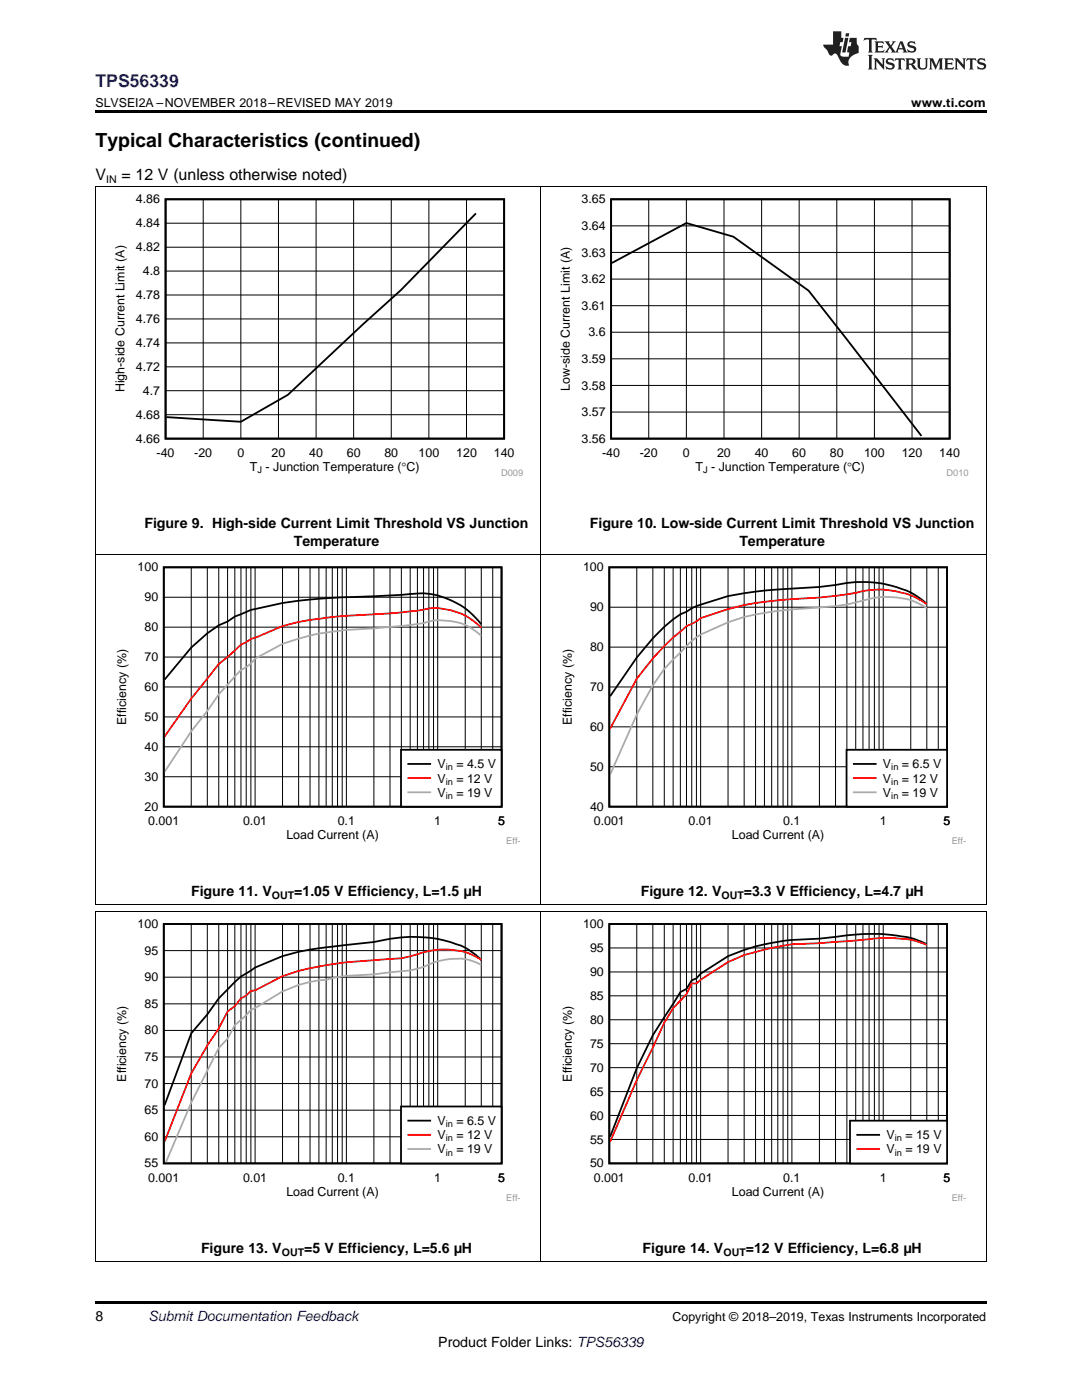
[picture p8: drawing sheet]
<svg xmlns="http://www.w3.org/2000/svg" width="216mm" height="279mm" viewBox="0 0 216 279" stroke-linecap="round" stroke-linejoin="round" font-family="sans-serif">
<path d="M19 259.7h177.8v.5h-177.8z" fill="#000"/>
<g fill="none" stroke="#000" stroke-width=".2">
<path d="M19.1 181.9v69.9M32.7 195h67.4M32.7 189.7h67.4M38.2 184.4v47.8M41.4 184.4v47.8M43.6 184.4v47.8M45.4 184.4v47.8M46.9 184.4v47.8M48.1 184.4v47.8M49.1 184.4v47.8M50.1 184.4v47.8M50.9 184.4v47.8"/>
<path d="M56.4 184.4v47.8M59.6 184.4v47.8M61.9 184.4v47.8M63.6 184.4v47.8M65.1 184.4v47.8M66.3 184.4v47.8M67.4 184.4v47.8M68.3 184.4v47.8M69.1 184.4v47.8M74.6 184.4v47.8M77.8 184.4v47.8M80.1 184.4v47.8"/>
<path d="M81.8 184.4v47.8M83.3 184.4v47.8M84.5 184.4v47.8M85.6 184.4v47.8M86.5 184.4v47.8M87.3 184.4v47.8M92.8 184.4v47.8M96 184.4v47.8M98.3 184.4v47.8M100.1 184.4v47.8M107.9 181.9v69.9M196.8 181.9v69.9"/>
<path d="M32.7 216.2h67.4M32.7 210.9h67.4M32.7 205.6h67.4M32.7 200.3h67.4M32.7 226.9h67.4M32.7 221.6h67.4M19 251.8h177.8"/>
</g>
<path d="M32.7 184.4h67.4v47.8h-67.4zM96 191.6a12.5 12.5 0 0 0-6-3.5 28.5 28.5 0 0 0-15.4-.1l-9.5 1.1a41.5 41.5 0 0 0-14.2 4l-.8 .6a13.1 13.1 0 0 0-4.7 3.8l-1.8 1.7-2.2 3.2-3.2 3.8-5.4 14.4" fill="none" stroke="#000" stroke-width=".36"/>
<path d="M96 191.6a12 12 0 0 0-7.2-2.1h-1.5l-2.8 .6a20.9 20.9 0 0 1-6.7 1.3l-8.7 .6a64 64 0 0 0-12.7 2.8l-5.5 2.9-.8 .1-1 .9-1 .6-1.2 1.5-1.5 1.1-1.8 3.3-2.2 3.5-3.2 5.5-5.4 13.6" fill="none" stroke="#f00" stroke-width=".36"/>
<path d="M96 192.6a9.9 9.9 0 0 0-7.2-1.1 13.2 13.2 0 0 0-4.3 1.5 20.8 20.8 0 0 1-6.7 1l-3.2 .5-5.5 .3-2.8 .4-1.2 .3a22.6 22.6 0 0 0-8.7 2.4l-5.5 3.3-.8 .3-1 1.1-2.2 2-1.5 2.7-1.8 1.8-5.4 11-5.1 11.9" fill="none" stroke="#aaa" stroke-width=".36"/>
<path d="M80 220.8h20.1v11.4h-20.1z" fill-rule="evenodd" fill="#fff"/>
<path d="M121.6 184.4h67.4v47.8h-67.4zM184.9 188.5a15 15 0 0 0-6-1.8 41 41 0 0 0-12.2 .3l-3.2 .3-5.5 .3a43.7 43.7 0 0 0-12.7 3.2l-5.5 3.5-.8 1-1 .3-1 1.8-1.2 .6-5.5 8.6-3.2 6.6-5.4 13.7M80 220.8h20.1v11.4h-20.1zM81.5 223.6h4.3" fill="none" stroke="#000" stroke-width=".36"/>
<path d="M184.9 188.6a15 15 0 0 0-6-1.3l-3.5-.1-11.9 1-5.5 .3-4 .7-5.5 1.4-3.2 1.4-5.5 3.5-.8 .8-1-.1-1 2.2-2.7 2.8-1.8 2.9-5.4 11.4-5.4 12.4M81.5 226.5h4.3" fill="none" stroke="#f00" stroke-width=".36"/>
<path d="M81.5 229.3h4.3" fill="none" stroke="#aaa" stroke-width=".36"/>
<g fill="none" stroke="#000" stroke-width=".2">
<path d="M121.6 198.7h67.4M121.6 194h67.4M121.6 189.2h67.4M127.1 184.4v47.8M130.3 184.4v47.8M132.5 184.4v47.8M134.3 184.4v47.8M135.8 184.4v47.8M137 184.4v47.8M138 184.4v47.8M139 184.4v47.8M139.8 184.4v47.8"/>
<path d="M145.3 184.4v47.8M148.5 184.4v47.8M150.8 184.4v47.8M152.5 184.4v47.8M154 184.4v47.8M155.2 184.4v47.8M156.3 184.4v47.8M157.2 184.4v47.8M158 184.4v47.8M163.5 184.4v47.8M166.7 184.4v47.8M169 184.4v47.8"/>
<path d="M170.7 184.4v47.8M172.2 184.4v47.8M173.4 184.4v47.8M174.5 184.4v47.8M175.4 184.4v47.8M176.2 184.4v47.8M181.7 184.4v47.8M184.9 184.4v47.8M187.2 184.4v47.8M189 184.4v47.8M121.6 217.9h67.4M121.6 213.1h67.4"/>
<path d="M121.6 208.3h67.4M121.6 203.5h67.4M121.6 227.4h67.4M121.6 222.6h67.4"/>
</g>
<path d="M169.6 223.7h19.4v8.5h-19.4z" fill-rule="evenodd" fill="#fff"/>
<path d="M32.7 113.2h67.4v47.8h-67.4zM96 124.6a15.7 15.7 0 0 0-14.2-6l-12.7 .6a109.6 109.6 0 0 0-12.7 1.1l-6.3 1.4-3.2 1.3-1.5 1-1.8 .8-2.2 1.6-3.2 2.8-5.4 6.4M169.6 223.7h19.4v8.5h-19.4zM171.1 226.5h4.3" fill="none" stroke="#000" stroke-width=".36"/>
<path d="M96 125.3a13.1 13.1 0 0 0-12.7-3.4l-5.5 .5-8.7 .5a71.9 71.9 0 0 0-12.7 2l-5.5 2.4-.8 .2-1 .7-1 .4-2.7 2.5-1.8 1.4-5.4 6.9-5.4 7.6M171.1 229.3h4.3" fill="none" stroke="#f00" stroke-width=".36"/>
<g fill="none" stroke="#000" stroke-width=".2">
<path d="M19.1 110.7v69.9M32.7 119.2h67.4M38.2 113.2v47.8M41.4 113.2v47.8M43.6 113.2v47.8M45.4 113.2v47.8M46.9 113.2v47.8M48.1 113.2v47.8M49.1 113.2v47.8M50.1 113.2v47.8M50.9 113.2v47.8M56.4 113.2v47.8"/>
<path d="M59.6 113.2v47.8M61.9 113.2v47.8M63.6 113.2v47.8M65.1 113.2v47.8M66.3 113.2v47.8M67.4 113.2v47.8M68.3 113.2v47.8M69.1 113.2v47.8M74.6 113.2v47.8M77.8 113.2v47.8M80.1 113.2v47.8M81.8 113.2v47.8"/>
<path d="M83.3 113.2v47.8M84.5 113.2v47.8M85.6 113.2v47.8M86.5 113.2v47.8M87.3 113.2v47.8M92.8 113.2v47.8M96 113.2v47.8M98.3 113.2v47.8M100.1 113.2v47.8M107.9 110.7v69.9M196.8 110.7v69.9M32.7 137.1h67.4"/>
<path d="M32.7 131.1h67.4M32.7 125.2h67.4M32.7 155h67.4M32.7 149h67.4M32.7 143.1h67.4M19 181.8h177.8M19 180.6h177.8"/>
</g>
<path d="M96 126.9a10.6 10.6 0 0 0-7.2-3 8.5 8.5 0 0 0-4.3 .5l-4.4 .5-11 .8a55.5 55.5 0 0 0-12.7 2.8l-5.5 2.9-.8 1-1 .8-1 .5-1.2 1.3-3.3 3.6-2.2 3.3-3.2 4.1-5.4 8" fill="none" stroke="#aaa" stroke-width=".36"/>
<path d="M80 149.6h20.1v11.4h-20.1z" fill-rule="evenodd" fill="#fff"/>
<path d="M121.6 113.2h67.4v47.8h-67.4zM184.9 120.5a14.7 14.7 0 0 0-7.2-3.7 23.4 23.4 0 0 0-11-.1l-3.2 .4-5.5 .4a85.1 85.1 0 0 0-12.7 1.5l-6.3 2-2 1.1a18.4 18.4 0 0 0-6.7 5.3l-3.2 3.8-5.4 7.8M80 149.6h20.1v11.4h-20.1zM81.5 152.5h4.3" fill="none" stroke="#000" stroke-width=".36"/>
<path d="M184.9 120.6a17 17 0 0 0-14.2-2.3 112.6 112.6 0 0 1-14.4 1.4l-2.3 .2a50.7 50.7 0 0 0-14.2 3.5l-.8 .6-2 1a51.6 51.6 0 0 0-9.9 10.4l-5.4 10M81.5 155.3h4.3" fill="none" stroke="#f00" stroke-width=".36"/>
<path d="M184.9 121.4a12.7 12.7 0 0 0-7.2-2.2 18.6 18.6 0 0 0-7 1l-1.7 .5-2.3 .3-8.7 .6a53.3 53.3 0 0 0-12.7 2.6l-5.5 2.4a14.9 14.9 0 0 0-4 3.7l-3.3 3.2-2.2 3.3-3.2 5.8-5.4 12M81.5 158.1h4.3" fill="none" stroke="#aaa" stroke-width=".36"/>
<g fill="none" stroke="#000" stroke-width=".2">
<path d="M127.1 113.2v47.8M130.3 113.2v47.8M132.5 113.2v47.8M134.3 113.2v47.8M135.8 113.2v47.8M137 113.2v47.8M138 113.2v47.8M139 113.2v47.8M139.8 113.2v47.8M145.3 113.2v47.8M148.5 113.2v47.8M150.8 113.2v47.8"/>
<path d="M152.5 113.2v47.8M154 113.2v47.8M155.2 113.2v47.8M156.3 113.2v47.8M157.2 113.2v47.8M158 113.2v47.8M163.5 113.2v47.8M166.7 113.2v47.8M169 113.2v47.8M170.7 113.2v47.8M172.2 113.2v47.8M173.4 113.2v47.8"/>
<path d="M174.5 113.2v47.8M175.4 113.2v47.8M176.2 113.2v47.8M181.7 113.2v47.8M184.9 113.2v47.8M187.2 113.2v47.8M189 113.2v47.8M121.6 137.1h67.4M121.6 129.1h67.4M121.6 121.2h67.4M121.6 153h67.4M121.6 145.1h67.4"/>
</g>
<path d="M168.9 149.6h20.1v11.4h-20.1z" fill-rule="evenodd" fill="#fff"/>
<path d="M168.9 149.6h20.1v11.4h-20.1zM170.4 152.5h4.3" fill="none" stroke="#000" stroke-width=".36"/>
<path d="M170.4 155.3h4.3" fill="none" stroke="#f00" stroke-width=".36"/>
<path d="M170.4 158.1h4.3" fill="none" stroke="#aaa" stroke-width=".36"/>
<g fill="none" stroke="#000" stroke-width=".2">
<path d="M19 37.2h177.8M19.1 37.3v73.4M40.5 39.8v47.7M48.1 39.8v47.7M55.6 39.8v47.7M63.1 39.8v47.7M70.6 39.8v47.7M78.1 39.8v47.7M85.6 39.8v47.7M93.1 39.8v47.7M107.9 37.3v73.4M129.4 39.8v47.7"/>
<path d="M137 39.8v47.7M144.5 39.8v47.7M152 39.8v47.7M159.5 39.8v47.7M167 39.8v47.7M174.5 39.8v47.7M182 39.8v47.7M196.8 37.3v73.4M33 58.9h67.6M33 54.1h67.6M33 49.3h67.6M33 44.5h67.6"/>
<path d="M121.9 55.7h67.6M121.9 50.4h67.6M121.9 45.1h67.6M33 78h67.6M33 73.2h67.6M33 68.4h67.6M33 63.7h67.6M121.9 76.9h67.6M121.9 71.6h67.6M121.9 66.3h67.6M121.9 61h67.6M33 82.8h67.6"/>
<path d="M121.9 82.2h67.6M19 110.6h177.8"/>
</g>
<path d="M33 39.8h67.6v47.7h-67.6zM121.9 39.8h67.6v47.7h-67.6zM95 42.6l-15 15.3-7.6 6.8-15 14.1-9.3 5.4-14.9-1M122.1 52.5l14.9-8 9.3 2.7 15 10.8 22.6 29" fill="none" stroke="#000" stroke-width=".37"/>
<path d="M19 22h177.8v.5h-177.8z" fill="#000"/>
<g fill="#231f20">
<path d="M172.5 7.6l-.1 .5 .4-.2h.6v.1v2.1l-.2 .4h.9l-.2-.4v-2.1l.1-.1h.5l.5 .2-.2-.5zM174.5 8.3l.2 .3v1.5l-.2 .4h1.8l.2-.6a1.04 1.04 0 0 1-1.3 .2v-.7h.6l.3 .2v-.6l-.3 .2h-.6v-.6l.8-.1 .4 .3-.2-.5zM176.5 8.3l.9 1.1-.9 1.1h.8l-.2-.2 .4-.7 .5 .7-.2 .2h1.5l-.2-.2 .2-.4h.9l.1 .4-.2 .2h1l-.3-.3-.7-1.9h-.5l-.9 2-.8-1 .9-1h-.8l.1 .3-.4 .5-.3-.6 .1-.2zM179.7 8.6l.4 1h-.7zM181.3 8.4a.63 .63 0 0 0-.2 .7 .63 .63 0 0 0 .6 .4l.6 .2 .1 .2a.75 .75 0 0 1-.7 .4 .75 .75 0 0 1-.6-.5l.1 .7 .1-.1a1.11 1.11 0 0 0 1.5-.6 1.13 1.13 0 0 0-1.2-.8l-.1-.4a1.04 1.04 0 0 1 1.2 .2l-.2-.5-.2 .1-.4-.2zM173.2 10.9l.2 .4v2.2l-.2 .4h1l-.3-.4v-2.2l.3-.4zM174.3 11.6l.3 .4v1.5l-.3 .4h.8l-.2-.4v-1.3l1.5 1.7v-1.9l.2-.4h-.7l.2 .4v.9l-1.1-1.3zM177 11.8a.62 .62 0 0 0-.2 .7 .62 .62 0 0 0 .6 .4l.6 .1 .1 .3a.76 .76 0 0 1-.7 .3 .76 .76 0 0 1-.7-.4l.2 .7 .1-.1a1.11 1.11 0 0 0 1.5-.6 1.13 1.13 0 0 0-1.2-.8l-.1-.4a1.04 1.04 0 0 1 1.2 .2l-.2-.6-.2 .1-.5-.1zM178.7 11.6l-.2 .6a.61 .61 0 0 1 .8-.3v1.6l-.2 .4h.9l-.2-.4v-1.6a.63 .63 0 0 1 .7 .3l-.1-.6zM180.6 11.6l.3 .4v1.5l-.3 .4h1l-.2-.2-.1-.8 .6 .2a.76 .76 0 0 0 1.2 .7l-1-1a.58 .58 0 0 0 .6-.5 .58 .58 0 0 0-.5-.6zM181.4 11.9h.1a.45 .45 0 0 1 .5 .1 .45 .45 0 0 1 .1 .5l-.8 .2zM182.9 11.6l.2 .2a2.17 2.17 0 0 0 .3 1.9 .99 .99 0 0 0 1.6-.6v-1.1l.2-.4h-.7l.2 .2a1.92 1.92 0 0 1-.2 1.8 .6 .6 0 0 1-.9-.5v-1.1l.2-.4zM185.4 11.6l.2 .4v1.5l-.2 .4h.7l-.2-.4v-1.4l.8 1.8 .8-1.8v1.4l-.2 .4h.9l-.2-.4v-1.5l.2-.4h-.8l-.6 1.5-.6-1.5zM188.4 11.6l.2 .4v1.5l-.2 .4h1.8l.1-.6a1.04 1.04 0 0 1-1.2 .1v-.6h.5l.4 .2v-.6l-.4 .2h-.5v-.7h.8l.3 .3-.1-.6zM190.5 11.6l.2 .4v1.5l-.2 .4h.7l-.2-.4v-1.3l1.5 1.7v-1.9l.2-.4h-.7l.2 .4v.9l-1.1-1.3zM192.9 11.6l-.1 .6a.61 .61 0 0 1 .7-.3l.1 1.6-.3 .4h1l-.3-.4 .1-1.6a.63 .63 0 0 1 .7 .3l-.1-.6zM195.2 11.8a.62 .62 0 0 0-.2 .7 .62 .62 0 0 0 .6 .4l.6 .1 .1 .3a.76 .76 0 0 1-.7 .3 .76 .76 0 0 1-.6-.4l.1 .7 .1-.1a1.11 1.11 0 0 0 1.6-.6 1.13 1.13 0 0 0-1.3-.8l-.1-.4a1.04 1.04 0 0 1 1.2 .2l-.1-.6-.2 .1-.5-.1z"/>
<path d="M166.2 6.3v2.6h-1.9v.4l.8 .9a.91 .91 0 0 0 1 .8 .56 .56 0 0 1 .5-.3 .56 .56 0 0 1 .5 .3l.4 .8a1.53 1.53 0 0 0 1.9 1.2 1.54 1.54 0 0 1 1-2.1l.9-.3v-1.4a1.52 1.52 0 0 1-.4-1.6h-1.3l-.2 .8h.5l-.2 .8h-.5l-.1 1v.2l.4 .1-.2 .8a1.93 1.93 0 0 1-1.6-.3l.3-1.8h-.5l.2-.8h.4l.2-.8h-.4v-1.3zM168.6 7.6l-.6 2.9h.7l.6-2.9zM168.8 6.6l-.1 .7h.6l.2-.7z"/>
</g>
<text font-size="3.9" x="19" y="29.3">Typical Characteristics (continued)</text>
<text font-size="3.5" fill="#00f" x="19" y="17.3">TPS56339</text>
<g font-size="3.2">
<text x="19" y="36">V</text>
<text x="24.2" y="36">= 12 V (unless otherwise noted)</text>
</g>
<g font-size="2.8">
<text x="28.8" y="105.4">Figure 9. High-side Current Limit Threshold VS Junction</text>
<text x="117.7" y="105.4">Figure 10. Low-side Current Limit Threshold VS Junction</text>
<text x="58.6" y="108.9">Temperature</text>
<text x="147.5" y="108.9">Temperature</text>
<text x="38.1" y="178.9">Figure 11. V</text>
<text x="58.7" y="178.9">=1.05 V Efficiency, L=1.5 µH</text>
<text x="127.8" y="178.9">Figure 12. V</text>
<text x="148.4" y="178.9">=3.3 V Efficiency, L=4.7 µH</text>
<text x="40.1" y="250">Figure 13. V</text>
<text x="60.7" y="250">=5 V Efficiency, L=5.6 µH</text>
<text x="128.2" y="250">Figure 14. V</text>
<text x="148.8" y="250">=12 V Efficiency, L=6.8 µH</text>
<text x="19" y="263.6">8</text>
<text x="87.5" y="268.9">Product Folder Links: TPS56339</text>
</g>
<text font-size="2.8" fill="#0000c8" x="29.6" y="263.6">Submit Documentation Feedback</text>
<g font-size="2.5">
<text x="19" y="21.4">SLVSEI2A –NOVEMBER 2018–REVISED MAY 2019</text>
<text x="181.8" y="21.4">www.ti.com</text>
<text x="27.1" y="40.6">4.86</text>
<text x="116" y="40.6">3.65</text>
<text x="27.1" y="45.4">4.84</text>
<text x="116" y="45.9">3.64</text>
<text x="27.1" y="50.1">4.82</text>
<text x="116" y="51.2">3.63</text>
<text x="27.1" y="59.7">4.78</text>
<text x="28.5" y="54.9">4.8</text>
<text x="116" y="56.5">3.62</text>
<text x="27.1" y="64.5">4.76</text>
<text x="116" y="61.8">3.61</text>
<text x="27.1" y="69.2">4.74</text>
<text x="117.4" y="67.1">3.6</text>
<text x="27.1" y="74">4.72</text>
<text x="116" y="77.7">3.58</text>
<text x="116" y="72.4">3.59</text>
<text x="24.8" y="78.3" transform="rotate(-90 24.8 78.3)">High-side Current Limit (A)</text>
<text x="27.1" y="83.6">4.68</text>
<text x="28.5" y="78.8">4.7</text>
<text x="113.7" y="78" transform="rotate(-90 113.7 78)">Low-side Current Limit (A)</text>
<text x="116" y="83">3.57</text>
<text x="27.1" y="88.3">4.66</text>
<text x="116" y="88.3">3.56</text>
<text x="31.3" y="91.2">-40</text>
<text x="38.8" y="91.2">-20</text>
<text x="47.4" y="91.2">0</text>
<text x="49.9" y="94">T - Junction Temperature (qC)</text>
<text x="54.2" y="91.2">20</text>
<text x="61.7" y="91.2">40</text>
<text x="69.2" y="91.2">60</text>
<text x="76.7" y="91.2">80</text>
<text x="83.5" y="91.2">100</text>
<text x="91" y="91.2">120</text>
<text x="98.5" y="91.2">140</text>
<text x="120.2" y="91.2">-40</text>
<text x="127.7" y="91.2">-20</text>
<text x="136.3" y="91.2">0</text>
<text x="138.8" y="94">T - Junction Temperature (qC)</text>
<text x="143.1" y="91.2">20</text>
<text x="150.6" y="91.2">40</text>
<text x="158.1" y="91.2">60</text>
<text x="165.6" y="91.2">80</text>
<text x="172.4" y="91.2">100</text>
<text x="179.9" y="91.2">120</text>
<text x="187.4" y="91.2">140</text>
<text x="27.4" y="114">100</text>
<text x="116.3" y="114">100</text>
<text x="28.8" y="126">80</text>
<text x="28.8" y="120">90</text>
<text x="117.7" y="122">90</text>
<text x="28.8" y="131.9">70</text>
<text x="117.7" y="130">80</text>
<text x="28.8" y="137.9">60</text>
<text x="117.7" y="137.9">70</text>
<text x="28.8" y="143.9">50</text>
<text x="25.2" y="144.7" transform="rotate(-90 25.2 144.7)">Efficiency (%)</text>
<text x="28.8" y="149.9">40</text>
<text x="114.1" y="144.7" transform="rotate(-90 114.1 144.7)">Efficiency (%)</text>
<text x="117.7" y="145.9">60</text>
<text x="28.8" y="155.8">30</text>
<text x="87.3" y="153.3">V</text>
<text x="91.1" y="153.3">= 4.5 V</text>
<text x="117.7" y="153.8">50</text>
<text x="176.2" y="153.3">V</text>
<text x="180" y="153.3">= 6.5 V</text>
<text x="28.8" y="161.8">20</text>
<text x="87.3" y="156.2">V</text>
<text x="87.3" y="159">V</text>
<text x="91.1" y="156.2">= 12 V</text>
<text x="91.1" y="159">= 19 V</text>
<text x="117.7" y="161.8">40</text>
<text x="176.2" y="156.2">V</text>
<text x="176.2" y="159">V</text>
<text x="180" y="156.2">= 12 V</text>
<text x="180" y="159">= 19 V</text>
<text x="29.6" y="164.6">0.001</text>
<text x="48.5" y="164.6">0.01</text>
<text x="57.1" y="167.5">Load Current (A)</text>
<text x="67.4" y="164.6">0.1</text>
<text x="86.6" y="164.6">1</text>
<text x="99.4" y="164.6">5</text>
<text x="118.5" y="164.6">0.001</text>
<text x="137.4" y="164.6">0.01</text>
<text x="146" y="167.5">Load Current (A)</text>
<text x="156.3" y="164.6">0.1</text>
<text x="175.5" y="164.6">1</text>
<text x="188.3" y="164.6">5</text>
<text x="27.4" y="185.2">100</text>
<text x="116.3" y="185.2">100</text>
<text x="28.8" y="190.5">95</text>
<text x="117.7" y="190">95</text>
<text x="28.8" y="195.8">90</text>
<text x="117.7" y="194.8">90</text>
<text x="28.8" y="201.2">85</text>
<text x="117.7" y="199.6">85</text>
<text x="28.8" y="206.4">80</text>
<text x="117.7" y="209.1">75</text>
<text x="117.7" y="204.3">80</text>
<text x="25.2" y="215.9" transform="rotate(-90 25.2 215.9)">Efficiency (%)</text>
<text x="28.8" y="211.8">75</text>
<text x="114.1" y="215.9" transform="rotate(-90 114.1 215.9)">Efficiency (%)</text>
<text x="117.7" y="213.9">70</text>
<text x="28.8" y="217.1">70</text>
<text x="117.7" y="218.7">65</text>
<text x="28.8" y="227.7">60</text>
<text x="28.8" y="222.4">65</text>
<text x="87.3" y="224.5">V</text>
<text x="87.3" y="227.4">V</text>
<text x="91.1" y="224.5">= 6.5 V</text>
<text x="91.1" y="227.4">= 12 V</text>
<text x="117.7" y="223.4">60</text>
<text x="176.9" y="227.4">V</text>
<text x="180.7" y="227.4">= 15 V</text>
<text x="28.8" y="233">55</text>
<text x="87.3" y="230.2">V</text>
<text x="91.1" y="230.2">= 19 V</text>
<text x="117.7" y="233">50</text>
<text x="117.7" y="228.2">55</text>
<text x="176.9" y="230.2">V</text>
<text x="180.7" y="230.2">= 19 V</text>
<text x="29.6" y="235.8">0.001</text>
<text x="48.5" y="235.8">0.01</text>
<text x="57.1" y="238.7">Load Current (A)</text>
<text x="67.4" y="235.8">0.1</text>
<text x="86.6" y="235.8">1</text>
<text x="99.4" y="235.8">5</text>
<text x="118.5" y="235.8">0.001</text>
<text x="137.4" y="235.8">0.01</text>
<text x="146" y="238.7">Load Current (A)</text>
<text x="156.3" y="235.8">0.1</text>
<text x="175.5" y="235.8">1</text>
<text x="188.3" y="235.8">5</text>
<text x="134.2" y="263.6">Copyright © 2018–2019, Texas Instruments Incorporated</text>
</g>
<g font-size="2.1">
<text x="21.2" y="36.6">IN</text>
<text x="54.3" y="179.4">OUT</text>
<text x="144" y="179.4">OUT</text>
<text x="56.2" y="250.6">OUT</text>
<text x="144.4" y="250.6">OUT</text>
</g>
<g font-size="1.9">
<text x="51.4" y="94.4">J</text>
<text x="140.3" y="94.4">J</text>
<text x="88.9" y="153.8">in</text>
<text x="177.8" y="153.8">in</text>
<text x="88.9" y="156.6">in</text>
<text x="88.9" y="159.4">in</text>
<text x="177.8" y="156.6">in</text>
<text x="177.8" y="159.4">in</text>
<text x="88.9" y="225">in</text>
<text x="88.9" y="227.8">in</text>
<text x="178.5" y="227.8">in</text>
<text x="88.9" y="230.6">in</text>
<text x="178.5" y="230.6">in</text>
</g>
<g font-size="1.9" fill="#999">
<text x="100" y="95.1">D009</text>
<text x="188.9" y="95.1">D010</text>
<text x="101" y="168.5">Eff-</text>
<text x="189.9" y="168.5">Eff-</text>
<text x="101" y="239.7">Eff-</text>
<text x="189.9" y="239.7">Eff-</text>
</g>
</svg>
